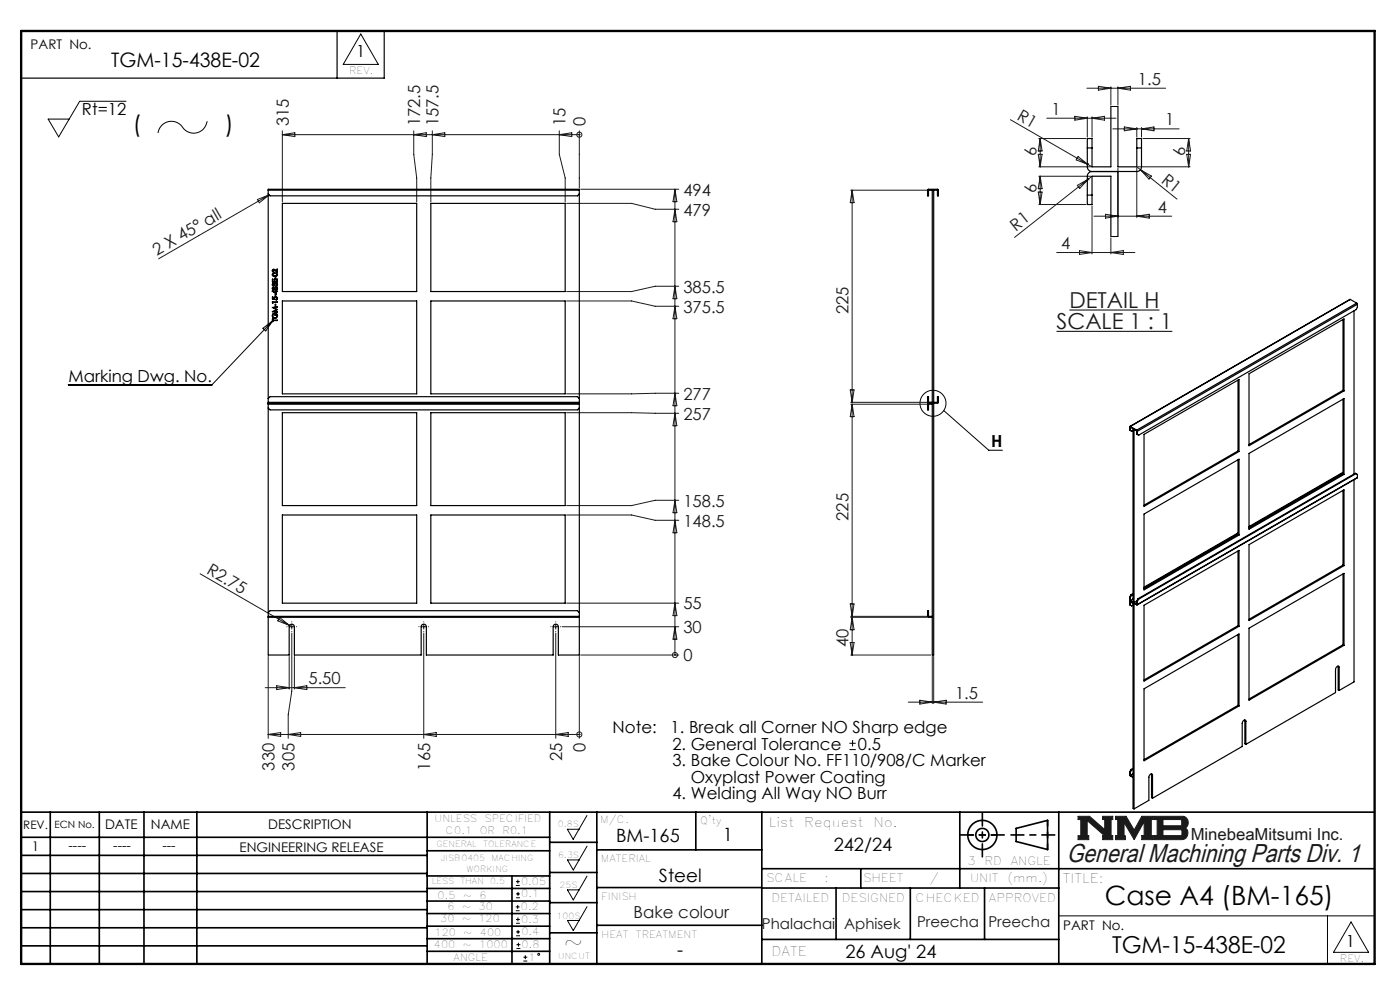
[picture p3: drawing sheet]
<svg xmlns="http://www.w3.org/2000/svg" width="297mm" height="210mm" viewBox="0 0 297 210" stroke-linecap="round" stroke-linejoin="round" font-family="sans-serif">
<g fill="none" stroke="#000" stroke-width=".35">
<path d="M4.5 172.3h287.1M4.5 177.6h112.1M10.7 172.3v32.2M21.1 172.3v32.2M30.5 172.3v32.2M41.8 172.3v32.2M90.6 172.3v32.2M116.6 172.3v32.2M116.6 178.7h10M126.6 172.3v32.2M147.6 172.3v8M161.6 172.3v32.2"/>
<path d="M203.6 172.3v16.1M215.6 175.7l6.6-1.7v6.2l-6.6-1.7zM224.6 172.3v32.2M4.5 185.3h86.1M4.5 181.4h86.1M4.5 189.1h86.1M4.5 193h86.1M4.5 196.8h86.1M90.6 199.1h26M90.6 193.8h26M90.6 188.5h26M90.6 191.1h26"/>
<path d="M90.6 180.5h26M90.6 185.8h26M90.6 196.5h26M108.6 185.8v18.5M116.6 185.1h10M116.6 191.5h10M116.6 197.9h10M126.6 196.3h35M126.6 188.3h35M126.6 180.3h35M161.6 184.3h130M161.6 199.3h63"/>
<path d="M161.6 188.4h63M177.4 188.4v10.9M182.6 184.3v4.1M193.1 188.4v10.9M208.9 188.4v10.9M4.5 200.6h86.1M90.6 201.8h26"/>
<circle cx="208.4" cy="177.1" r="3.1"/>
<circle cx="208.4" cy="177.1" r="1.39"/>
</g>
<path d="M228.7 173.2h2.5l3.2 2.8v-2.2h-.5v-.6h2.2v.6h-.4v3.5h.4v.8h-2.2v-.8h.4l-3.7-3.2v3.2h.4v.8h-2.3v-.8h.6v-3.5h-.6zM236.6 173.2h2.3l1.7 2.9 1.6-2.9h2.5v.6h-.5v3.5h.5v.8h-2.5v-.8h.5v-3l-2.1 3.8-2.1-3.6v2.8h.3v.8h-2.2v-.8h.5v-3.5h-.5zM244.9 173.2h6a1.34 1.34 0 0 1 1.2 1 1.34 1.34 0 0 1-.7 1.5 1.33 1.33 0 0 1 .6 1.4 1.33 1.33 0 0 1-1.3 1h-5.8v-.8h.6v-3.5h-.6zM246.7 173.8l3.8 .1 .2 .2v.8l-.3 .3h-3.7zM246.7 176h3.8l.2 .2v.8l-.3 .3h-3.7z" fill="none" stroke="#191924" stroke-width=".21"/>
<path d="M76.5 7.2l3.8 6.5h-7.5zM124.5 173l-2.9 5-1.2-2.1h2.4M124.5 179.5l-2.9 5.1-1.2-2.2h2.4M124.5 185.8l-2.9 5.1-1.2-2.1h2.4M124.5 192.3l-2.9 5.1-1.2-2.1h2.4M224.6 194.3h67M281.6 194.3v10.2M286.6 195.6l3.7 6.4h-7.4z" fill="none" stroke="#000" stroke-width=".21"/>
<path d="M4.5 6.6h287.1" fill="none" stroke="#000" stroke-width=".21" stroke-dasharray="6.3 1.3 1.3 1.3" stroke-dashoffset="1.9"/>
<path d="M71.5 6.6v10M81.5 6.6v10h-77" fill="none" stroke="#000" stroke-width=".25"/>
<path d="M205.3 177.1h6.2M222.2 174v6.2" fill="none" stroke="#000" stroke-width=".35" stroke-dasharray="15.2 1.3 1.3 1.3" stroke-dashoffset="14.1"/>
<path d="M203.8 177.1h9.2M208.4 172.5v9.2M214.5 177.1h9.3" fill="none" stroke="#000" stroke-width=".35" stroke-dasharray="15.2 1.3 1.3 1.3" stroke-dashoffset="12.5"/>
<path d="M4.5 6.6h287.1v197.9h-287.1z" fill="none" stroke="#000" stroke-width=".5"/>
<path d="M228.7 173.2v.6h.6v3.5h-.6v.8h2.3v-.8h-.4v-3.2l3.7 3.2h-.4v.8h2.2v-.8h-.4v-3.5h.4v-.6h-2.2v.6h.5v2.2l-3.2-2.8zM236.6 173.2v.6h.5v3.5h-.5v.8h2.2v-.8h-.3v-2.8l2.1 3.6 2.1-3.8v3h-.5v.8h2.5v-.8h-.5v-3.5h.5v-.6h-2.5l-1.6 2.9-1.7-2.9zM246.7 176h3.8l.2 .2v.8l-.3 .3h-3.7zM244.9 173.2v.6h.6v3.5h-.6v.8l6.3-.1 .5-.4 .3-.8-.1-.7-.5-.4a1.34 1.34 0 0 0 .6-1.5 1.34 1.34 0 0 0-1.1-1zM246.7 173.8l3.7 .1 .3 .2v.8l-.3 .3h-3.7z" fill-rule="evenodd" fill="#191924"/>
<g fill="none" stroke="#000" stroke-width=".21">
<path d="M26.7 21.5h-9.8l-4.5 7.5-2.2-3.7h4.5M44 25.7a2.98 2.98 0 0 1-2.5 2.5 2.98 2.98 0 0 1-3.1-1.7 2.87 2.87 0 0 0-3-.6 2.87 2.87 0 0 0-1.9 2.3M235.7 22.6h1.5M235.7 50.2h1.5M55.8 69.6l2.1-1.6-1.5 2.2zM57.9 68l-13 13.6h-30.4M224.1 70.3h24.6M226.9 65.8h19.1M200.2 87.1l9.6 8.4h2.9M180.2 159h1.3M180.2 157.7h1.3M180.9 157v1.3"/>
<path d="M109.4 193.2h.8M109.4 192.4h.8M109.5 187.8h.8M109.5 187h.8M109.5 195.9h.8M109.5 195h.8M109.5 190.4h.8M109.5 189.6h.8M109.5 198.5h.8M109.5 197.7h.8M109.8 192v.8M109.9 186.6v.8"/>
<path d="M109.9 194.6v.8M109.9 189.2v.8M109.9 197.3v.8M110 200v.8M109.6 201.2h.8M109.6 200.4h.8M111 203.9h.9M111 203h.9M111.4 202.6v.9"/>
<circle cx="197.9" cy="85.5" r="2.76"/>
<circle cx="114.3" cy="202.4" r=".2"/>
</g>
<g fill="none" stroke="#191924" stroke-width=".21">
<path d="M230.6 18.7h16.7M233 18.3l2.7 .4-2.7 .4zM235.7 18.4v3.9M237.2 18.4v3.9M237.2 18.7l2.6-.4v.8zM59.9 28.6h63M59.9 27.8v15M59.9 28.6l2.6-.4v.8zM87.8 27.8v5l.6 5v5M87.8 28.6l2.6-.4v.8zM91.7 27.8v5l-.3 5v5M91.7 28.6l2.7-.4v.8z"/>
<path d="M118.7 27.8v5l1.2 5v5M118.7 28.6l2.6-.4v.8zM122.9 28.6h.1M122.9 27.8v12M214.4 25.4l17.3 10M220.3 32.7h.8l-.4 2.7zM220.4 37.4h11M220.4 29.4h10M220.4 35.4h11M220.7 37.4v6M220.7 37.4l.4 2.6h-.8zM220.7 29.4v6"/>
<path d="M220.7 29.4l.4 2.6h-.8zM222.1 25.1h14.7M228 24.7l2.7 .4-2.7 .4zM228.5 39.3l2.4-1.3-1.8 2zM228.7 33.2l2.1 1.7-2.5-1zM230.7 24.8v4.3M230.7 37.7l.4 .5M231 34.7l-.3 .4M231.7 24.8v4.3M231.7 25.1l2.6-.4v.8zM231.7 37.4l-16.5 13M236.1 27.3h14"/>
<path d="M237.2 35.7v10.5M238.5 26.9l2.7 .4-2.7 .4zM241.2 35.4l8.5 6.8M241.2 27v2.1M241.2 35.7v10.5M241.5 35.4h11M241.9 36l2.4 1.4-.5 .6zM242.2 27v2.1M242.2 27.3l2.6-.4v.8zM242.5 29.4h10M251.8 32.7h.8l-.4 2.7zM252.2 29.4v6"/>
<path d="M252.2 29.4l.4 2.6h-.8zM54.6 42.3l2.5-1-2.1 1.7zM57.1 41.3l-23.4 13.6M120.2 43.1h13.8l5 1.3h5M123.2 40.1h20.8M143.2 40.1v98.8M143.2 44.4l.4 2.6h-.8zM143.2 40.1l.4 2.7h-.8zM180.5 40.3h17.3M180.8 40.3v45M180.8 40.3l.4 2.7h-.8zM220.3 40.7h.8l-.4 2.7z"/>
<path d="M220.4 43.4h10M224.2 53.6h16.6M229 53.2l2.7 .4-2.7 .4zM231.7 43.7v10.2M232.1 45.9h16.5M234.5 45.5l2.7 .4-2.7 .4zM235.7 50.5v3.4M235.7 53.6l2.6-.4v.8zM241.2 45.9l2.6-.4v.8zM120.2 63.8h13.8l5 1.2h5M143.2 65l.4 2.6h-.8zM143.2 60.7l.4 2.7h-.8z"/>
<path d="M144 60.7h-5l-5 1.1h-13.8M120.2 87.5l23.8 .2M143.2 87.7l.4 2.6h-.8zM143.2 83.4l.4 2.7h-.8zM144 83.4l-23.8 .1M180.4 82.7h.8l-.4 2.6zM180.5 85.7h16.2M180.5 85.3h17.3M180.8 85.7v45M180.8 85.7l.4 2.7h-.8zM120.2 109.2h13.8l5 1.2h5M143.2 110.4l.4 2.6h-.8z"/>
<path d="M143.2 106.1l.4 2.7h-.8zM144 106.1h-5l-5 1.1h-13.8M42.5 121.7l19.4 11.2M56.9 139.2v17.4M59.3 131l2.1 1.7-2.5-1zM61.3 139.2v7M61.4 132.9h1M61.9 132.4v1M61.9 134.3v12.3l-.8 5v5M62.4 139.2v7M89.4 132.9h1M89.9 132.4v1"/>
<path d="M89.9 134.3v22.3M117.4 132.9h1M117.9 132.4v1M117.9 134.3v22.3M119.2 132.9h24.8M120.2 127.9h23.8M122.9 139.2v17.4M123.2 138.9h20.8M143.2 132.9l.4 2.7h-.8zM143.2 127.9l.4 2.7h-.8zM143.2 138.9h.1M180.4 128.1h.8l-.4 2.6z"/>
<path d="M180.4 136.3h.8l-.4 2.6zM180.5 130.7h16.2M180.5 138.9h17M180.5 130.9h16.2M180.8 130.9v8M180.8 130.9l.4 2.7h-.8zM197.8 139.2v10M198.1 139.2v10M56.3 145.9h17M56.9 155.8h66M56.9 155.8l2.6-.4v.8zM58.7 145.5l2.6 .4-2.6 .4z"/>
<path d="M61.1 155.8l2.7-.4v.8zM62.4 145.9l2.7-.4v.8zM89.9 155.8l2.6-.4v.8zM117.9 155.8l2.6-.4v.8zM122.9 155.8h.1M192.7 148.9h15.8M195.1 148.5l2.7 .4-2.7 .5zM198.1 148.9l2.6-.4v.9z"/>
<circle cx="122.9" cy="28.6" r=".54"/>
<circle cx="143.2" cy="138.9" r=".54"/>
<circle cx="122.9" cy="155.8" r=".54"/>
</g>
<path d="M60.9 132.9h-.1M61.9 131.9h.1M61.9 133.9v.1M62.9 132.9h.1M88.9 132.9h-.1M89.9 131.9h.1M89.9 133.9v.1M90.9 132.9h.1M116.9 132.9h-.1M117.9 131.9h.1M117.9 133.9v.1M118.9 132.9h.1" fill="none" stroke="#191924" stroke-width=".21" stroke-dasharray="15.2 1.3 1.3 1.3"/>
<g fill="none" stroke="#000" stroke-width=".25">
<path d="M230.7 31.4h1M231.6 36.4a1 1 0 0 0-.9 1v6h1v-6h4v12.8M235.7 22.6v12.8h-4v-6h-1v6a1 1 0 0 0 .9 1M237.2 22.6v12.8h4v-6h1v6a1 1 0 0 1-.9 1h-9.7M237.2 36.4v13.8M241.2 31.4h1M56.9 40.3v-.2h66v.2M56.9 40.3v45M56.9 41.1l.4 .4h65.2l.4-.4M56.9 40.3h66M57.8 59.2h.1v.5h.3v-.5h.1v.5h.4l.1-.5v.6h-1zM57.8 58.1a.54 .54 0 0 1 .7-.3 .54 .54 0 0 1 .3 .7 .54 .54 0 0 1-.6 .2 .54 .54 0 0 1-.4-.6z"/>
<path d="M57.9 57.2l.3-.1 .5 .5 .1-.5v.7l-.6-.5a.27 .27 0 0 0-.4 .1 .27 .27 0 0 0 .3 .4l-.3-.2zM57.9 58.1l.5-.1 .4 .3a.51 .51 0 0 1-.9 0zM58.4 58.7l.1 .4zM59.9 43.1h28.5v18.7h-28.5zM91.4 43.1h28.5v18.7h-28.5zM122.9 40.3v45M196.8 41.1h.2M196.8 40.2l2.1-.1 .2 .2v1.2h-.2v-1.2h-.8v45h.8v-1.2h.2v1.3l-.2 .1h-1.9l-.2-.2v-1.2h.2v1.2h.8v-45h-.8v1.2h-.2zM198.9 41.1h.2M230.7 41.4h1M57.8 61.8l.8-.2 .2 .2h-.2v.6zM57.8 63l.1 .3 .3 .1a.35 .35 0 0 1 .2-.4 .35 .35 0 0 1 .4 .2 .35 .35 0 0 1-.2 .4 .28 .28 0 0 0 .2-.3 .28 .28 0 0 0-.4-.2 .28 .28 0 0 0-.1 .4l-.5-.1z"/>
<path d="M57.8 64l1 .1h-.9v.2zM57.8 65.2l1-.1-.7 .2 .7 .4M57.8 65.2l.9 .5-.9 .4 1 .2-.7-.2 .7-.4M57.8 67.7l.1 .2 .9 .1h-.9l-.1 .2zM57.8 65.2h.1M57.9 60.1l.4 .1a.35 .35 0 0 1 .5 0 .35 .35 0 0 1-.2 .5 .28 .28 0 0 0 .2-.4 .28 .28 0 0 0-.4-.1l-.2 .2-.1-.2a.27 .27 0 0 0-.2 .2 .27 .27 0 0 0 .1 .3l-.2-.2zM57.9 60.9h.2l.2 .1 .1-.1a.33 .33 0 0 1 .4 .1 .33 .33 0 0 1-.1 .4 .33 .33 0 0 1-.4-.1 .28 .28 0 0 1-.5 .1 .28 .28 0 0 1 .1-.5zM58 66.5v.1a.47 .47 0 0 0 0 .7 .47 .47 0 0 0 .7-.1 .47 .47 0 0 0-.3-.7l-.1 .4v-.5a.57 .57 0 0 1 .5 .8 .57 .57 0 0 1-.9 .2 .57 .57 0 0 1 .1-.9zM58 61.8h.5v.4zM58.4 62.4l.1 .4zM58.4 64.5l.1 .5zM58.8 65.7h.1"/>
<path d="M59.9 63.8h28.5v19.7h-28.5zM91.4 63.8h28.5v19.7h-28.5zM265 79.3l20.1-11.7v15.3l-20.1 11.6zM284.9 67.8v15M286.5 63.5l-46.8 27M286.5 63.5l-46.7 27M286.5 63.5l1.3 .8M287.2 65.9v34.7M287.8 64.3l.2 .2M287.8 64.3l-46.7 26.9M288 64.5v.7l-.3 .5-46.1 26.6-.5-.2v-.7l-.5-.3v36.7M288 64.5l-46.7 27"/>
<path d="M56.9 85.5v.2M56.9 85.3v.2M56.9 85.7v45M56.9 86.5l.4 .4h65.2l.4-.4M56.9 85.7h66M56.9 85.5h66M56.9 85.3h66M56.9 84.5l.4-.4h65.2l.4 .4M59.9 87.5h28.5v19.7h-28.5zM91.4 87.5h28.5v19.7h-28.5zM122.9 85.5v.2M122.9 85.3v.2"/>
<path d="M122.9 85.7v45M196.8 86.5h.2M196.8 84.5h.2M197 85.5l-.2 .2v1.2h.2v-1.2h.8v45h-.8v-1.2h-.2v1.2l.1 .2h.9v8h.3v-53.4M198.9 84.5h.2M239.8 90.5h-.1v.7l.4 .2 .3-.1M239.8 91.3v-.7l.6 .4v36.7l-.6-.3M239.8 90.5l1.3 .7M241.1 91.2l.2 .3M241.3 91.5v.6M242.7 92.1l20.2-11.6v15.3l-20.2 11.6zM262.6 80.6v15.1"/>
<path d="M262.6 97.5v15.9M262.6 95.7l.3 .1M262.6 95.7l-19.9 11.5M265 96.2l20.1-11.7v16.1l-20.1 11.7zM284.9 84.7v15.8M284.9 82.8l.2 .1M284.9 82.8l-19.9 11.5M59.9 109.2h28.5v18.7h-28.5zM91.4 109.2h28.5v18.7h-28.5zM242.7 109l20.2-11.6v16.1l-20.2 11.6zM262.6 116.9v15.8M262.6 113.2l-19.9 11.5"/>
<path d="M262.6 113l-19.9 11.6M262.6 113.4l.3 .1M262.6 113.4l-19.9 11.5M265 115.5l20.1-11.6v16.1l-20.1 11.6zM284.9 119.9l.2 .1M284.9 119.9l-19.9 11.5M284.9 104v15.9M284.9 100.3l-19.9 11.6M284.9 100.2l-19.9 11.5M284.9 100.5l.2 .1M284.9 100.5l-19.9 11.5M287.2 101.8v42.8l-3.1 1.9"/>
<path d="M287.7 100.5l-46.1 26.6M288 101.3l-46.8 27M288 101.3v-.7l-.5-.2-46.1 26.6M288 101.3l-46.7 26.9M56.9 130.7v.2M56.9 130.9v8h4.4v-6a.55 .55 0 0 1 .6-.5 .55 .55 0 0 1 .5 .5v6h26.9v-6a.55 .55 0 0 1 .6-.5 .55 .55 0 0 1 .5 .5v6h26.9v-6a.55 .55 0 0 1 .6-.5 .55 .55 0 0 1 .5 .5v6h4.5v-8M56.9 130.7h66M56.9 129.9l.4-.4h65.2l.4 .4M56.9 130.9h66M122.9 130.7v.2M196.8 129.9h.2M239.7 126.6l.1 .9"/>
<path d="M239.7 126.6l.1 .1M239.7 127.5h.1M239.8 127.5l-.1 .1v.7l.4 .2 .3-.1M239.8 127.5l1.4 .8 .1-.1M239.8 127.5h.1M239.8 128.4v-.7l.6 .3v36.8l-.6-.4M239.8 126.7v.7M239.9 126.1l.2 .1M239.9 126.1l-.2 .5M240.1 126.2l-.3 .5M240.4 126.1l-.3 .1M240.4 127l-.6 .4"/>
<path d="M240.4 125.9l-.5 .2M240.6 128v43.6M240.6 128h.1M241.1 127.5v.6l-.5-.3M241.1 127.5l.2 .1M241.1 127.5l-.5 .3M241.3 127.6v.6M241.4 127l-.3 .5M241.4 127l.2 .1M241.6 127.1l-.3 .5M242.7 128.4l20.2-11.6v16l-20.2 11.7zM262.6 132.7l.3 .1"/>
<path d="M262.6 132.7l-19.9 11.5M262.6 134.6v15M265 133.3l20.1-11.7v15.3l-20.1 11.6zM284.9 121.7v15.1M284.9 136.8l.2 .1M284.9 136.8l-19.9 11.5M242.7 146.1l20.2-11.6v15.2l-20.2 11.7zM262.6 149.6l.3 .1M262.6 149.6l-19.9 11.5M264.1 152.7v.2M264.1 152.9l.2 .1M264.1 152.9v4.9l.2 .1"/>
<path d="M264.3 153l-.1-.3-.3 .1-.4 .6v4.9l-19 11M264.3 153v4.9M283.9 141.3v.1M283.9 141.4l.2 .2M283.9 141.4v4.9l.2 .2M284.1 141.6l-.1-.3h-.3l-.4 .7v4.9l-19 11M284.1 141.6v4.9M239.7 163.7v.8l.7 .4v6.6l.2 .1M239.7 163.7l.1 .1M239.8 163.8v.6M239.9 163.2l.2 .1M239.9 163.2l-.2 .5"/>
<path d="M240.1 163.3l-.3 .5M240.4 163.1l-.3 .2M240.4 164.1l-.6 .3M240.4 163l-.5 .2M244.3 164.1v.2M244.3 164.3l.2 .1M244.3 164.3v4.9l.2 .1M244.5 164.4l-.1-.2h-.3l-.4 .7v4.9l-3.1 1.8M244.5 164.4v4.9"/>
<circle cx="58" cy="61.2" r=".2"/>
<circle cx="58.6" cy="61.2" r=".25"/>
</g>
<text font-size="5.6" x="234.4" y="192">Case A4 (BM-165)</text>
<text font-size="5.5" fill="#191924" x="226.3" y="182.9">General Machining Parts Div. 1</text>
<g font-size="4.9">
<text x="28.2" y="28.1">(</text>
<text x="47.7" y="28.1">)</text>
<text x="119.6" y="201.6">~</text>
<text x="235.9" y="202.1">TGM-15-438E-02</text>
</g>
<g font-size="4.7" fill="#191924">
<text x="226.9" y="65.3">DETAIL H</text>
<text x="224.1" y="69.8">SCALE 1 : 1</text>
</g>
<text font-size="4.2" x="23.6" y="14.3">TGM-15-438E-02</text>
<g font-size="3.9">
<text x="130.7" y="178.5">BM-165</text>
<text x="153.3" y="178.4">1</text>
<text x="176.9" y="180.5">242/24</text>
<text x="139.8" y="187.1">Steel</text>
<text x="143.7" y="202.9">-</text>
<text x="179.3" y="203.2">26 Aug' 24</text>
</g>
<g font-size="3.5">
<text x="75.6" y="12.1">1</text>
<text x="17.4" y="24.5">Rt=12</text>
<text x="14.5" y="81.1">Marking Dwg. No.</text>
<text x="210.3" y="94.8">H</text>
<text x="130" y="155.5">Note:</text>
<text x="142.3" y="155.5">1. Break all Corner NO Sharp edge</text>
<text x="142.6" y="159">2. General Tolerance</text>
<text x="182" y="159">0.5</text>
<text x="142.6" y="162.5">3. Bake Colour No. FF110/908/C Marker</text>
<text x="146.6" y="166.1">Oxyplast Power Coating</text>
<text x="142.6" y="169.6">4. Welding All Way NO Burr</text>
<text x="285.5" y="200.9">1</text>
</g>
<g font-size="3.5" fill="#191924">
<text x="241.4" y="17.9">1.5</text>
<text x="61.2" y="26.8" transform="rotate(-90 61.2 26.8)">315</text>
<text x="89.1" y="26.8" transform="rotate(-90 89.1 26.8)">172.5</text>
<text x="93.1" y="26.8" transform="rotate(-90 93.1 26.8)">157.5</text>
<text x="120" y="26.8" transform="rotate(-90 120 26.8)">15</text>
<text x="124.2" y="26.8" transform="rotate(-90 124.2 26.8)">0</text>
<text x="215.6" y="25.2" transform="rotate(30 215.6 25.2)">R1</text>
<text x="223" y="24.3">1</text>
<text x="247.2" y="26.6">1</text>
<text x="219.9" y="33.2" transform="rotate(-90 219.9 33.2)">6</text>
<text x="251.4" y="33.2" transform="rotate(-90 251.4 33.2)">6</text>
<text x="145" y="41.5">494</text>
<text x="219.9" y="40.9" transform="rotate(-90 219.9 40.9)">6</text>
<text x="246.2" y="38.5" transform="rotate(39 246.2 38.5)">R1</text>
<text x="145" y="45.7">479</text>
<text x="245.6" y="45.1">4</text>
<text x="215.5" y="49.2" transform="rotate(-38 215.5 49.2)">R1</text>
<text x="225.1" y="52.8">4</text>
<text x="33.3" y="54.2" transform="rotate(-30 33.3 54.2)">2 X 45° all</text>
<text x="145" y="62.1">385.5</text>
<text x="145" y="66.3">375.5</text>
<text x="180" y="66.6" transform="rotate(-90 180 66.6)">225</text>
<text x="145" y="89">257</text>
<text x="145" y="84.8">277</text>
<text x="145" y="107.5">158.5</text>
<text x="145" y="111.7">148.5</text>
<text x="180" y="110.5" transform="rotate(-90 180 110.5)">225</text>
<text x="43.7" y="121.6" transform="rotate(30 43.7 121.6)">R2.75</text>
<text x="145" y="129.3">55</text>
<text x="145" y="134.3">30</text>
<text x="180" y="137.2" transform="rotate(-90 180 137.2)">40</text>
<text x="145" y="140.3">0</text>
<text x="65.4" y="145.1">5.50</text>
<text x="202.6" y="148.2">1.5</text>
<text x="119.2" y="161.5" transform="rotate(-90 119.2 161.5)">25</text>
<text x="124.2" y="159.5" transform="rotate(-90 124.2 159.5)">0</text>
<text x="58.2" y="163.5" transform="rotate(-90 58.2 163.5)">330</text>
<text x="62.5" y="163.5" transform="rotate(-90 62.5 163.5)">305</text>
<text x="91.2" y="163.5" transform="rotate(-90 91.2 163.5)">165</text>
<text x="252.6" y="178.2">MinebeaMitsumi Inc.</text>
<text x="134.4" y="194.7">Bake colour</text>
</g>
<g font-size="3.2" fill="#191924">
<text x="161.6" y="197.1">Phalachai</text>
<text x="179.1" y="197.1">Aphisek</text>
<text x="194.5" y="196.7">Preecha</text>
<text x="209.7" y="196.7">Preecha</text>
</g>
<g font-size="2.8">
<text x="6.5" y="10.4">PART No.</text>
<text x="22.3" y="175.9">DATE</text>
<text x="32" y="175.9">NAME</text>
<text x="56.9" y="175.9">DESCRIPTION</text>
<text x="163.1" y="175.3">List</text>
<text x="170.6" y="175.3">Request</text>
<text x="185.3" y="175.3">No.</text>
<text x="6.8" y="180.6">1</text>
<text x="14.5" y="180.3">----</text>
<text x="24" y="180.3">----</text>
<text x="34.5" y="180.3">---</text>
<text x="50.8" y="180.7">ENGINEERING RELEASE</text>
<text x="225.5" y="187.2">TITLE:</text>
<text x="225.6" y="197.2">PART No.</text>
<text x="163.7" y="202.9">DATE</text>
</g>
<g font-size="2.5">
<text x="4.9" y="175.9">REV.</text>
<text x="205.2" y="183.5">3</text>
<text x="208.9" y="183.5">RD</text>
<text x="214.4" y="183.5">ANGLE</text>
<text x="162.5" y="187.2">SCALE</text>
<text x="163.7" y="191.4">DETAILED</text>
<text x="174.9" y="187.2">:</text>
<text x="178.6" y="191.4">DESIGNED</text>
<text x="183.1" y="187.2">SHEET</text>
<text x="194.2" y="191.4">CHECKED</text>
<text x="197.2" y="187.2">/</text>
<text x="205.8" y="187.2">UNIT</text>
<text x="209.8" y="191.4">APPROVED</text>
<text x="213.7" y="187.2">(mm.)</text>
</g>
<g font-size="2.1">
<text x="74.1" y="15.7">REV.</text>
<text x="11.6" y="175.6">ECN No.</text>
<text x="92.2" y="174.4">UNLESS</text>
<text x="94.5" y="177">C0.1</text>
<text x="101.8" y="177">OR</text>
<text x="102.8" y="174.4">SPECIFIED</text>
<text x="106.6" y="177">R0.1</text>
<text x="127.3" y="174.6">M/C.</text>
<text x="148.6" y="174.7">Q'ty</text>
<text x="127.5" y="182.7">MATERIAL</text>
<text x="92.8" y="190.7">0.5</text>
<text x="98.2" y="190.7">~</text>
<text x="101.7" y="190.7">6</text>
<text x="110.6" y="187.7">0.05</text>
<text x="110.6" y="190.4">0.1</text>
<text x="127.6" y="190.8">FINISH</text>
<text x="93.4" y="195.6">30</text>
<text x="94.9" y="193">6</text>
<text x="98" y="195.6">~</text>
<text x="98" y="193">~</text>
<text x="101.5" y="195.6">120</text>
<text x="101.5" y="193">30</text>
<text x="110.5" y="193.1">0.2</text>
<text x="110.6" y="195.8">0.3</text>
<text x="92.1" y="201">400</text>
<text x="92.2" y="198.5">120</text>
<text x="96.2" y="203.8">ANGLE</text>
<text x="98.2" y="201">~</text>
<text x="98.3" y="198.5">~</text>
<text x="101.7" y="201">1000</text>
<text x="101.8" y="198.5">400</text>
<text x="110.6" y="198.4">0.4</text>
<text x="110.7" y="201.1">0.8</text>
<text x="112.1" y="203.8">1</text>
<text x="127.6" y="198.9">HEAT</text>
<text x="134.9" y="198.9">TREATMENT</text>
<text x="284.3" y="204">REV.</text>
</g>
<g font-size="1.8">
<text x="92.6" y="179.6">GENERAL</text>
<text x="102.5" y="179.6">TOLERANCE</text>
<text x="118.4" y="175.5">0.8S</text>
<text x="93.5" y="182.6">JISB0405</text>
<text x="99" y="184.9">WORKING</text>
<text x="104.3" y="182.6">MACHING</text>
<text x="118.4" y="182">6.3S</text>
<text x="91.6" y="187.6">LESS</text>
<text x="97.7" y="187.6">THAN</text>
<text x="104" y="187.6">0.5</text>
<text x="118.7" y="188.3">25S</text>
<text x="118.1" y="194.8">100S</text>
<text x="118.4" y="203.3">UNCUT</text>
</g>
</svg>
